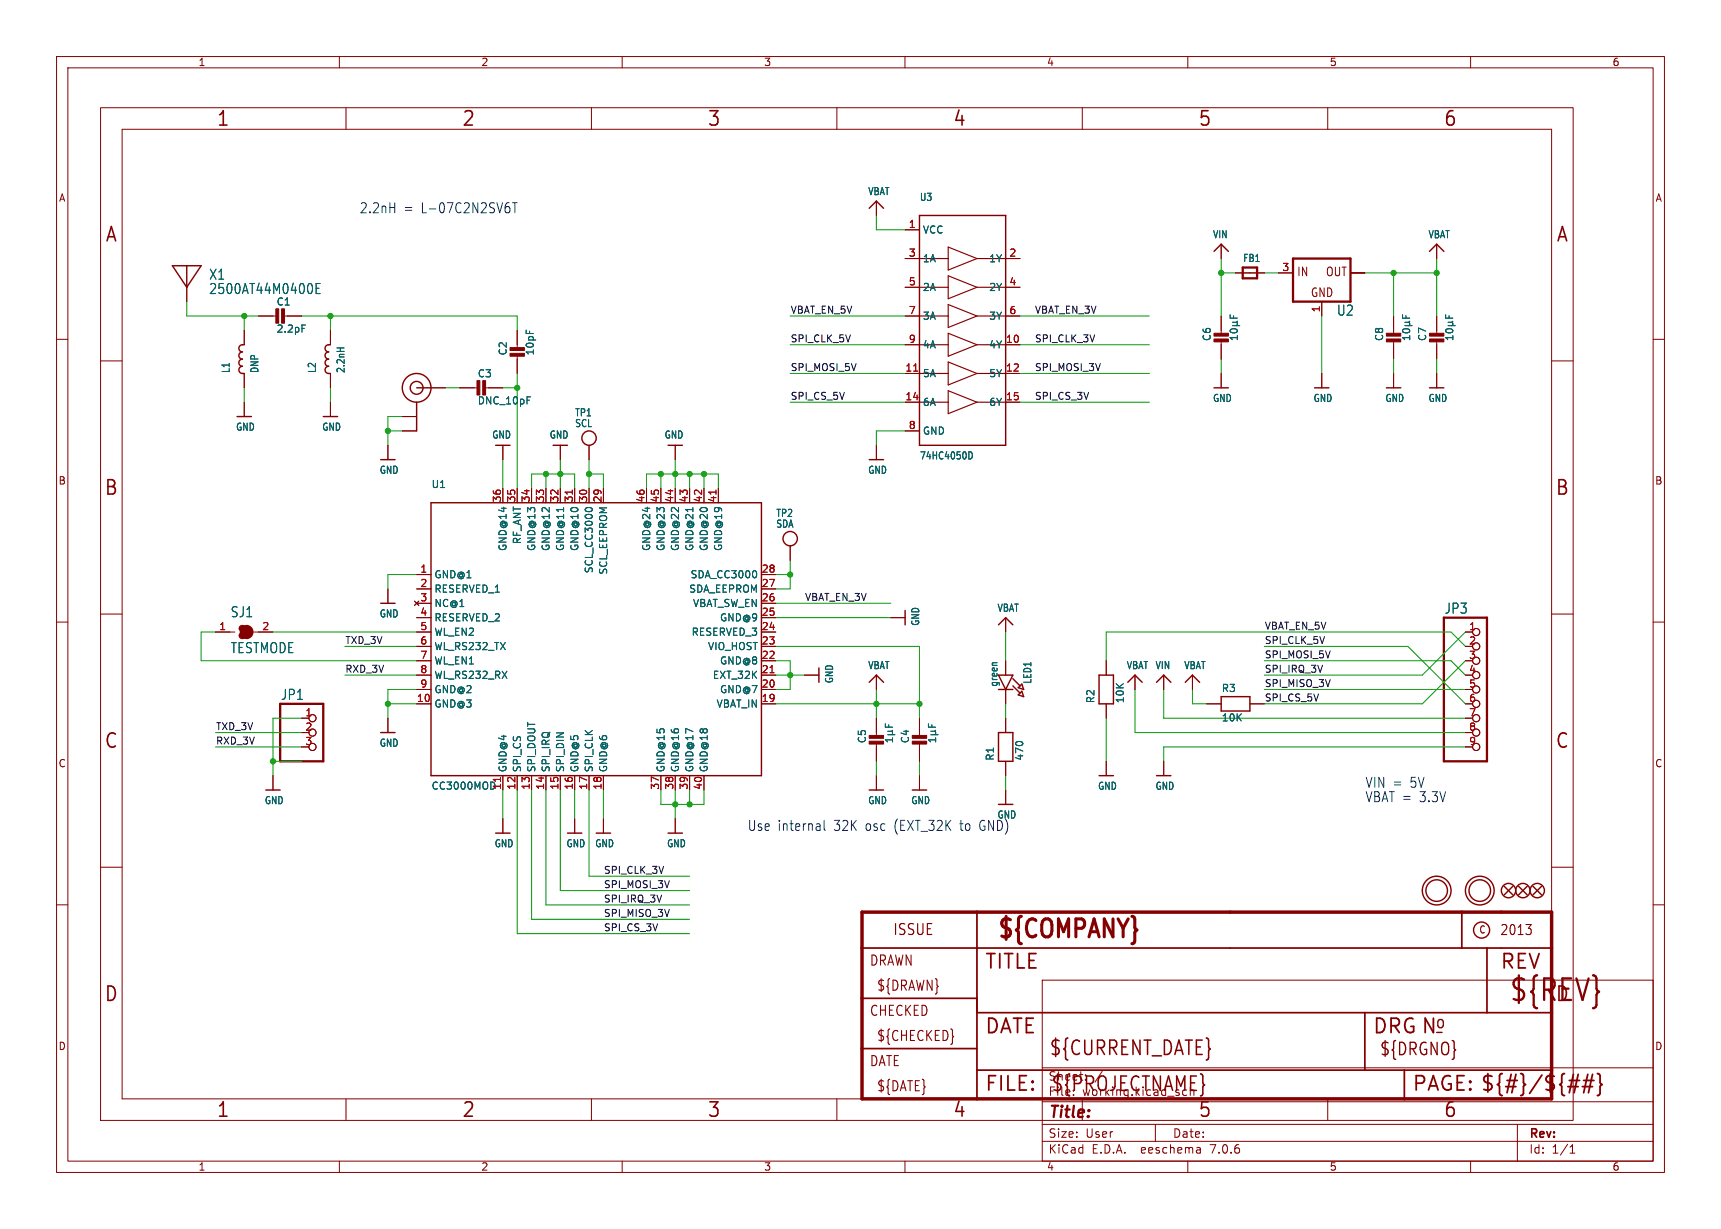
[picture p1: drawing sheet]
<svg xmlns="http://www.w3.org/2000/svg" width="304mm" height="217mm" viewBox="0 0 304 217" stroke-linecap="round" stroke-linejoin="round" font-family="sans-serif">
<g fill="none" stroke="#840000" stroke-width=".18">
<path d="M10 10h284.3v197.3h-284.3zM12 12h280.3v193.3h-280.3zM17.8 19h260.3v179.1h-260.3zM60 10v2M61.2 19v3.9M104.6 19v3.9M110 10v2M148 19v3.9M160 10v2M191.3 19v3.9M210 10v2M234.7 19v3.9"/>
<path d="M260 10v2M21.6 22.9h252.7v171.4h-252.7zM154.9 35.6v2.5M10 60h2M33 50.8v2.5M43.2 58.4v2.6M45.7 55.9h3.3M50 55.9h3.3M58.4 58.4v2.6M91.4 58.4v3.3M160 40.6h2.6M160 45.7h2.6"/>
<path d="M160 50.8h2.6M160 55.9h2.6M177.8 45.7h2.5M177.8 50.8h2.5M177.8 55.9h2.5M215.9 43.2v2.5M215.9 55.9v3.3M218.4 48.3h5.1M226.1 48.3h2.5M233.7 53.3v2.6M238.8 48.3h2.5M246.4 55.9v3.3"/>
<path d="M254 43.2v2.5M254 55.9v3.3M292.3 60h2M17.8 63.8h3.8M43.2 66v2.6M43.2 71.1v2.6M58.4 66v2.6M58.4 71.1v2.6M68.6 78.7v2.6M71.1 73.7h2.6M71.1 76.2h2.6M73.7 68.6h5"/>
<path d="M81.3 68.6h3.3M85.6 68.6h3.3M88.9 78.7v2.6M91.4 62.7v3.3M99.1 78.7v2.6M104.1 78.7v2.6M119.4 78.7v2.6M154.9 78.7v2.6M160 76.2h2.6M160 61h2.6M160 66h2.6M160 71.1h2.6"/>
<path d="M177.8 61h2.5M177.8 66h2.5M177.8 71.1h2.5M215.9 60.2v3.3M215.9 66v2.6M233.7 66v2.6M246.4 60.2v3.3M246.4 66v2.6M254 60.2v3.3M254 66v2.6M274.3 63.8h3.8M88.9 86.4v2.5"/>
<path d="M91.4 86.4v2.5M94 86.4v2.5M96.5 86.4v2.5M99.1 86.4v2.5M101.6 86.4v2.5M104.1 86.4v2.5M106.7 86.4v2.5M114.3 86.4v2.5M116.8 86.4v2.5M119.4 86.4v2.5M121.9 86.4v2.5M124.5 86.4v2.5"/>
<path d="M127 86.4v2.5M139.7 96.5v2.6M10 110h2M17.8 108.6h3.8M38.1 111.8h3.4M44.8 111.8h3.5M68.6 104.1v2.6M73.3 106.3l.7 .8M73.7 101.6h2.5M73.7 104.1h2.5M73.7 119.4h2.5M73.7 116.8h2.5"/>
<path d="M73.7 114.3h2.5M73.7 111.8h2.5M73.7 109.2h2.5M73.7 106.7h2.5M74 106.3l-.7 .8M134.6 101.6h2.6M134.6 104.1h2.6M134.6 119.4h2.6M134.6 116.8h2.6M134.6 114.3h2.6M134.6 111.8h2.6M134.6 109.2h2.6"/>
<path d="M134.6 106.7h2.6M142.2 119.4h2.6M154.9 119.4v2.5M157.5 109.2h2.5M177.8 109.2v2.6M177.8 116.8v2.6M195.6 116.8v2.6M200.7 119.4v2.5M205.7 119.4v2.5M210.8 119.4v2.5M259.1 116.8h1.2M259.1 111.8h1.2"/>
<path d="M274.3 108.6h3.8M292.3 110h2M48.3 137.2v2.5M53.3 127h1.3M53.3 132.1h1.3M68.6 127v2.5M73.7 124.5h2.5M73.7 121.9h2.5M88.9 137.2v2.5M91.4 137.2v2.5M94 137.2v2.5M96.5 137.2v2.5"/>
<path d="M99.1 137.2v2.5M101.6 137.2v2.5M104.1 137.2v2.5M106.7 137.2v2.5M116.8 137.2v2.5M119.4 137.2v2.5M121.9 137.2v2.5M124.5 137.2v2.5M134.6 124.5h2.6M134.6 121.9h2.6M154.9 127v3.3M154.9 131.3v3.3"/>
<path d="M154.9 137.2v2.5M162.6 127v3.3M162.6 131.3v3.3M162.6 137.2v2.5M177.8 121.9v2.6M177.8 127v2.5M177.8 134.6v2.6M177.8 139.7v2.5M195.6 124.5v2.5M195.6 134.6v2.6M205.7 134.6v2.6M213.4 124.5h2.5"/>
<path d="M221 124.5h2.5M259.1 124.5h1.2M259.1 121.9h1.2M259.1 127h1.2M259.1 132.1h1.2M259.1 129.5h1.2M10 160h2M17.8 153.4h3.8M88.9 144.8v2.5M101.6 144.8v2.5M106.7 144.8v2.5M119.4 144.8v2.5"/>
<path d="M274.3 153.4h3.8M292.3 160h2M184.3 173.3h108v32h-108zM61.2 194.3v3.8M104.6 194.3v3.8M148 194.3v3.8M184.3 198.8h108M184.3 194.8h108M184.3 188.8h108M191.3 194.3v3.8M204.3 198.8v3M234.7 194.3v3.8"/>
<path d="M268.3 198.8v6.5M60 205.3v2M110 205.3v2M160 205.3v2M184.3 201.8h108M210 205.3v2M212.2 203v.9M212.2 203.8l-.1 .1M212.2 203.3h-.1M260 205.3v2M277.6 203.9h.8M277.6 202.8l.4-.4v1.5"/>
<circle cx="261" cy="116.8" r=".63"/>
<circle cx="261" cy="119.4" r=".63"/>
<circle cx="261" cy="111.8" r=".63"/>
<circle cx="261" cy="114.3" r=".63"/>
<circle cx="55.2" cy="132.1" r=".63"/>
<circle cx="55.2" cy="129.5" r=".63"/>
<circle cx="55.2" cy="127" r=".63"/>
<circle cx="261" cy="132.1" r=".63"/>
<circle cx="261" cy="121.9" r=".63"/>
<circle cx="261" cy="127" r=".63"/>
<circle cx="261" cy="129.5" r=".63"/>
<circle cx="261" cy="124.5" r=".63"/>
</g>
<g fill="none" stroke="#840000" stroke-width=".25">
<path d="M153.7 36.8l1.2-1.2 1.3 1.2M162.6 38.1h15.2v40.6h-15.2zM30.5 47h5.1l-2.6 3.8zM33 47v3.8M214.6 44.4l1.3-1.2 1.3 1.2M252.7 44.4l1.3-1.2 1.3 1.2M41.9 73.7h2.5M43.2 61h-.3a.64 .64 0 0 0-.7 .6 .64 .64 0 0 0 .7 .6 .64 .64 0 0 0-.7 .7 .64 .64 0 0 0 .7 .6 .64 .64 0 0 0-.7 .6 .64 .64 0 0 0 .7 .7 .64 .64 0 0 0-.7 .6 .64 .64 0 0 0 .7 .6h.3M57.1 73.7h2.6M58.4 61h-.3a.64 .64 0 0 0-.6 .6 .64 .64 0 0 0 .6 .6 .64 .64 0 0 0-.6 .7 .64 .64 0 0 0 .6 .6 .64 .64 0 0 0-.6 .6 .64 .64 0 0 0 .6 .7 .64 .64 0 0 0-.6 .6 .64 .64 0 0 0 .6 .6h.3M73.7 71.1v5.1M87.6 78.7h2.6"/>
<path d="M97.8 78.7h2.5M118.1 78.7h2.5M214.6 68.6h2.6M232.4 68.6h2.5M245.1 68.6h2.5M252.7 68.6h2.6M67.3 81.3h2.5M76.2 88.9h58.4v48.3h-58.4zM153.7 81.3h2.5M67.3 106.7h2.5M144.8 118.1v2.5M160 107.9v2.6"/>
<path d="M176.5 110.5l1.3-1.3 1.3 1.3M176.5 119.4h2.6l-1.3 2.5zM194.3 119.4h2.5v5.1h-2.5zM47 139.7h2.5M67.3 129.5h2.5M153.7 139.7h2.5M153.7 120.6l1.2-1.2 1.3 1.2M161.3 139.7h2.5M176.5 129.5h2.6v5.1h-2.6zM176.5 121.9h2.6M179.1 120l1.2 1.3M179.1 121.3l1.2 1.3"/>
<path d="M180 121.6l.7-.6 .3 .9zM180 122.9l.7-.7 .3 1zM194.3 137.2h2.5M199.4 120.6l1.3-1.2 1.2 1.2M204.5 137.2h2.5M204.5 120.6l1.2-1.2 1.3 1.2M209.5 120.6l1.3-1.2 1.3 1.2M215.9 123.2h5.1v2.5h-5.1zM87.6 147.3h2.6M100.3 147.3h2.6M105.4 147.3h2.5M118.1 147.3h2.5"/>
<path d="M176.5 142.2h2.6M265.9 156.7l1.6 1.5M267.5 156.7l-1.6 1.5M268.5 156.7l1.5 1.5M270 156.7l-1.5 1.5M271 156.7l1.5 1.5M272.5 156.7l-1.5 1.5"/>
<circle cx="73.7" cy="68.6" r="2.54"/>
<circle cx="73.7" cy="68.6" r="1.14"/>
<circle cx="104.1" cy="77.5" r="1.27"/>
<circle cx="139.7" cy="95.2" r="1.27"/>
<circle cx="254" cy="157.5" r="2.54"/>
<circle cx="254" cy="157.5" r="1.9"/>
<circle cx="261.6" cy="157.5" r="2.54"/>
<circle cx="261.6" cy="157.5" r="1.9"/>
<circle cx="266.7" cy="157.5" r="1.27"/>
<circle cx="269.2" cy="157.5" r="1.27"/>
<circle cx="271.8" cy="157.5" r="1.27"/>
<circle cx="261.9" cy="164.5" r="1.42"/>
</g>
<path d="M161.5 65.6h.8M101.2 86.7v.7M126.6 86.7v.7M136.1 119h.8M88.5 137.5v.7" fill="none" stroke="#a90000" stroke-width=".18"/>
<g fill="none" stroke="#006464" stroke-width=".18">
<path d="M53.4 57.5h.6M55.1 50.3l.1 .5-.1 .9M55.9 51h.5M56.6 50.1h-.7v1.8h.7M217.5 55.7v.6h1.3M217.5 58.3a.75 .75 0 0 1 1.3 .3 .72 .72 0 0 1-1.3-.2zM217.9 57.6h1.3M217.9 57h.7M218.1 55.8v.5M218.6 57l.2 .2v.2l-.2 .2M218.8 59.3v.8M218.8 59.7h-1.3l.3 .4"/>
<path d="M218.8 56.8l-.2 .2M248 55.7v.6h1.2M248 58.3a.75 .75 0 0 1 1.2 .3 .72 .72 0 0 1-1.2-.2zM248.4 57.6h1.3M248.4 57h.7M248.6 55.8v.5M249.1 57l.1 .2v.2l-.1 .2M249.2 59.7h-1.2l.3 .4M249.2 59.3v.8M249.2 56.8l-.1 .2M255.6 55.7v.6h1.3M255.6 58.3a.75 .75 0 0 1 1.3 .3 .72 .72 0 0 1-1.3-.2z"/>
<path d="M256 57.6h1.3M256 57h.7M256.2 55.8v.5M256.7 57l.2 .2v.2l-.2 .2M256.9 59.7h-1.3l.3 .4M256.9 59.3v.8M256.9 56.8l-.2 .2M59.6 61.5h1.2M60.2 61.5v.6M171.3 79.9a.67 .67 0 0 1 .6 .5 .67 .67 0 0 1-.2 .7l-.4 .1M103.4 90.1a.79 .79 0 0 1 1.3 0M133.6 101l.2 .4-.2 .7"/>
<path d="M156.5 128v.6h1.3M156.9 129.9h1.3M156.9 129.3h.7M157.1 128.2v.4M157.6 129.3l.2 .2v.2l-.2 .2M157.8 130.5v.7M157.8 130.8h-1.3l.4 .4M157.8 129.1l-.2 .2M164.1 128v.6h1.3M164.6 129.9h1.2M164.6 129.3h.6M164.7 128.2v.4"/>
<path d="M165.2 129.3l.2 .2v.2l-.2 .2M165.4 130.8h-1.3l.4 .4M165.4 130.5v.7M165.4 129.1l-.2 .2"/>
</g>
<path d="M219.7 47.3h2.5v1.9h-2.5zM228.6 45.7h10.2v7.6h-10.2zM42.5 111.8h1.3M255.3 109.2h7.6v25.4h-7.6zM49.5 124.5h7.6v10.1h-7.6z" fill="none" stroke="#840000" stroke-width=".41"/>
<g fill="#840000" stroke="#840000" stroke-width=".18">
<path d="M84.3 67.3h.5v2.5h-.5z"/>
<path d="M85.3 67.3h.6v2.5h-.6z"/>
<path d="M48.8 54.6h.5v2.5h-.5z"/>
<path d="M49.8 54.6h.5v2.5h-.5z"/>
<path d="M90.2 62.5h2.5v.5h-2.5z"/>
<path d="M90.2 61.5h2.5v.5h-2.5z"/>
<path d="M214.6 59.9h2.6v.6h-2.6z"/>
<path d="M214.6 58.9h2.6v.5h-2.6z"/>
<path d="M153.7 131.1h2.5v.5h-2.5z"/>
<path d="M153.7 130h2.5v.6h-2.5z"/>
<path d="M161.3 131.1h2.5v.5h-2.5z"/>
<path d="M161.3 130h2.5v.6h-2.5z"/>
<path d="M252.7 59.9h2.6v.6h-2.6z"/>
<path d="M252.7 58.9h2.6v.5h-2.6z"/>
<path d="M245.1 59.9h2.5v.6h-2.5z"/>
<path d="M245.1 58.9h2.5v.5h-2.5z"/>
</g>
<g fill="none" stroke="#840000" stroke-width=".2">
<path d="M162.6 55.9h5M162.6 50.8h5M162.6 45.7h5M167.6 43.7l5.1 2-5.1 2.1zM167.6 48.8l5.1 2-5.1 2zM167.6 53.8l5.1 2.1-5.1 2zM167.6 58.9l5.1 2.1-5.1 2zM172.7 55.9h5.1M172.7 50.8h5.1M172.7 45.7h5.1M162.6 71.1h5M162.6 66h5"/>
<path d="M162.6 61h5M167.6 64l5.1 2-5.1 2.1zM167.6 69.1l5.1 2-5.1 2.1zM172.7 71.1h5.1M172.7 66h5.1M172.7 61h5.1"/>
</g>
<path d="M42.8 111.1a.64 .64 0 0 1 .6 .7 .64 .64 0 0 1-.6 .6M43.6 111.1a.64 .64 0 0 1 .6 .7 .64 .64 0 0 1-.6 .6" fill="none" stroke="#840000" stroke-width="1.3"/>
<path d="M152.4 161.3h121.9v33h-121.9z" fill="none" stroke="#840000" stroke-width=".61"/>
<path d="M152.4 176.5h20.3M152.4 167.6h121.9M172.7 161.3v33M172.7 179.1h101.6M241.3 179.1v10.1M258.4 161.3v6.3M262.9 167.6v11.5M152.4 185.4h20.3M172.7 189.2h101.6M248.3 189.2v5.1" fill="none" stroke="#840000" stroke-width=".3"/>
<path d="M277.2 192.1h1.8M277.4 191.1h1.9M279 190l-.7 3.2M279.7 192.1h1.9M280 191.1h1.8M280.7 190l-.7 3.2M281.6 190l-.8 3.2M282.4 189.8l.4 .2 .1 .2v1.2l.4 .4-.4 .3v1.3l-.1 .2-.4 .1" fill="none" stroke="#840000" stroke-width=".32"/>
<path d="M269.8 163.5h.9l-.5 .7M270.6 164.2a.72 .72 0 0 1 0 .9v.1M168.5 183.2l.1 .1-.1 .1" fill="none" stroke="#840000" stroke-width=".19"/>
<path d="M90.6 35.8h.9M91 35.8v1.8M145.7 145.1v1.5l.2 .2" fill="none" stroke="#0000c2" stroke-width=".18"/>
<g fill="none" stroke="#009600" stroke-width=".18">
<path d="M154.9 38.1v2.5h5.1M33 53.3v2.6h12.7M43.2 55.9v2.5M53.3 55.9h38.1v2.5M58.4 55.9v2.5M139.7 55.9h20.3M180.3 55.9h22.9M215.9 45.7v10.2M215.9 48.3h2.5M223.5 48.3h2.6M233.7 55.9v10.1M241.3 48.3h12.7"/>
<path d="M246.4 48.3v7.6M254 45.7v10.2M43.2 68.6v2.5M58.4 68.6v2.5M68.6 76.2h2.5M71.1 73.7h-2.5v5M78.7 68.6h2.6M88.9 68.6h2.5M91.4 66v20.4M139.7 71.1h20.3M139.7 61h20.3M139.7 66h20.3"/>
<path d="M160 76.2h-5.1v2.5M180.3 71.1h22.9M180.3 61h22.9M180.3 66h22.9M215.9 63.5v2.5M246.4 63.5v2.5M254 63.5v2.5M88.9 81.3v5.1M94 86.4v-2.6h7.6v2.6M96.5 83.8v2.6M99.1 81.3v5.1M104.1 83.8h2.6v2.6"/>
<path d="M104.1 81.3v5.1M114.3 86.4v-2.6h12.7v2.6M116.8 83.8v2.6M119.4 81.3v5.1M121.9 83.8v2.6M124.5 83.8v2.6M139.7 99.1v5h-2.5M38.1 111.8h-2.5v5h38.1M48.3 111.8h25.4M61 119.4h12.7M61 114.3h12.7M73.7 101.6h-5.1v2.5"/>
<path d="M137.2 119.4h5M137.2 116.8h2.5v5.1h-2.5M137.2 114.3h25.4v12.7M137.2 101.6h2.5M137.2 106.7h20.3M137.2 109.2h20.3M177.8 111.8v5M223.5 114.3h25.4l10.2 10.2M223.5 116.8h33l2.6 2.6M259.1 111.8l-7.6 7.6h-28M259.1 116.8l-7.6 7.7h-28M259.1 114.3l-2.6-2.5h-60.9v5"/>
<path d="M38.1 132.1h15.2M38.1 129.5h15.2M48.3 134.6h5M53.3 127h-5v10.2M68.6 124.5h5.1M73.7 121.9h-5.1v5.1M88.9 139.7v5.1M91.4 139.7v25.4h30.5M94 139.7v22.9h27.9M96.5 139.7v20.3h25.4M99.1 139.7v17.8h22.8M101.6 139.7v5.1"/>
<path d="M104.1 139.7v15.2h17.8M106.7 139.7v5.1M116.8 139.7v2.5h7.7v-2.5M119.4 139.7v5.1M121.9 139.7v2.5M137.2 124.5h25.4M154.9 121.9v5.1M154.9 134.6v2.6M162.6 134.6v2.6M177.8 124.5v2.5M177.8 137.2v2.5M195.6 127v7.6"/>
<path d="M200.7 121.9v7.6h58.4M205.7 121.9v5.1h53.4M210.8 121.9v2.6h2.6M223.5 121.9h35.6M259.1 132.1h-53.4v2.5"/>
</g>
<g fill="#009600" stroke="#009600" stroke-width=".18">
<circle cx="119.4" cy="83.8" r=".46"/>
<circle cx="104.1" cy="83.8" r=".46"/>
<circle cx="116.8" cy="83.8" r=".46"/>
<circle cx="99.1" cy="83.8" r=".46"/>
<circle cx="121.9" cy="83.8" r=".46"/>
<circle cx="124.5" cy="83.8" r=".46"/>
<circle cx="96.5" cy="83.8" r=".46"/>
<circle cx="58.4" cy="55.9" r=".46"/>
<circle cx="68.6" cy="76.2" r=".46"/>
<circle cx="91.4" cy="68.6" r=".46"/>
<circle cx="43.2" cy="55.9" r=".46"/>
<circle cx="68.6" cy="124.5" r=".46"/>
<circle cx="48.3" cy="134.6" r=".46"/>
<circle cx="121.9" cy="142.2" r=".46"/>
<circle cx="119.4" cy="142.2" r=".46"/>
<circle cx="154.9" cy="124.5" r=".46"/>
<circle cx="162.6" cy="124.5" r=".46"/>
<circle cx="139.7" cy="101.6" r=".46"/>
<circle cx="139.7" cy="119.4" r=".46"/>
<circle cx="254" cy="48.3" r=".46"/>
<circle cx="215.9" cy="48.3" r=".46"/>
<circle cx="246.4" cy="48.3" r=".46"/>
</g>
<text font-size="5.3" fill="#840000" x="266.7" y="177.6">${REV}</text>
<text font-size="4.4" fill="#840000" x="176.1" y="166.6">${COMPANY}</text>
<g font-size="3.5" fill="#840000">
<text x="38.2" y="22.7">1</text>
<text x="81.6" y="22.7">2</text>
<text x="125" y="22.7">3</text>
<text x="168.4" y="22.7">4</text>
<text x="211.8" y="22.7">5</text>
<text x="255.1" y="22.7">6</text>
<text x="18.5" y="43.1">A</text>
<text x="275" y="43.1">A</text>
<text x="18.3" y="87.9">B</text>
<text x="274.9" y="87.9">B</text>
<text x="18.3" y="132.7">C</text>
<text x="274.9" y="132.7">C</text>
<text x="174" y="171.7">TITLE</text>
<text x="265.1" y="171.7">REV</text>
<text x="18.3" y="177.4">D</text>
<text x="274.9" y="177.4">D</text>
<text x="174" y="183.2">DATE</text>
<text x="242.6" y="183.2">DRG N</text>
<text x="185.4" y="187">${CURRENT_DATE}</text>
<text x="38.2" y="197.9">1</text>
<text x="81.6" y="197.9">2</text>
<text x="125" y="197.9">3</text>
<text x="168.4" y="197.9">4</text>
<text x="174" y="193.3">FILE:</text>
<text x="185.7" y="193.3">${PROJECTNAME}</text>
<text x="211.8" y="197.9">5</text>
<text x="249.6" y="193.3">PAGE: ${#}/${##}</text>
<text x="255.1" y="197.9">6</text>
</g>
<g font-size="3" fill="#840000">
<text x="253.7" y="182.2">o</text>
<text x="243.8" y="186.9">${DRGNO}</text>
</g>
<text font-size="2.8" fill="#840000" x="185.3" y="198.2">Title:</text>
<text font-size="2.7" fill="#840000" x="157.8" y="165.6">ISSUE</text>
<g font-size="2.5" fill="#0000c2">
<text x="63.5" y="37.9">2.2nH</text>
<text x="71.4" y="37.9">=</text>
<text x="74.5" y="37.9">L-07C2N2SV6T</text>
<text x="241.3" y="139.5">VIN =</text>
<text x="241.3" y="142">VBAT =</text>
<text x="249.4" y="139.5">5V</text>
<text x="251" y="142">3.3V</text>
<text x="132.1" y="147.1">Use internal</text>
<text x="147.5" y="147.1">32K</text>
<text x="153.2" y="147.1">osc</text>
<text x="158.4" y="147.1">(EXT_32K</text>
<text x="170.2" y="147.1">to</text>
<text x="173.7" y="147.1">GND)</text>
</g>
<g font-size="2.5" fill="#006464">
<text x="36.9" y="49.7">X1</text>
<text x="36.9" y="52.2">2500AT44M0400E</text>
<text x="236.3" y="56">U2</text>
<text x="40.7" y="109.4">SJ1</text>
<text x="255.3" y="108.7">JP3</text>
<text x="40.7" y="115.7">TESTMODE</text>
<text x="49.6" y="124">JP1</text>
</g>
<g font-size="2.5" fill="#840000">
<text x="265.1" y="165.6">2013</text>
<text x="153.7" y="171">DRAWN</text>
<text x="153.7" y="179.9">CHECKED</text>
<text x="154.9" y="175.5">${DRAWN}</text>
<text x="154.9" y="184.3">${CHECKED}</text>
<text x="153.7" y="188.8">DATE</text>
<text x="154.9" y="193.2">${DATE}</text>
</g>
<g font-size="2.1" fill="#840000">
<text x="229.2" y="49.1">IN</text>
<text x="231.6" y="52.7">GND</text>
<text x="234.3" y="49.1">OUT</text>
<text x="185.3" y="191.3">Sheet:</text>
<text x="193.5" y="191.3">/</text>
<text x="185.3" y="194">File:</text>
<text x="191.4" y="194">working.kicad_sch</text>
<text x="185.3" y="201.4">Size:</text>
<text x="191.9" y="201.4">User</text>
<text x="207.3" y="201.4">Date:</text>
<text x="270.3" y="201.6">Rev:</text>
<text x="185.3" y="204.2">KiCad</text>
<text x="193" y="204.2">E.D.A.</text>
<text x="201.9" y="204.2">eeschema</text>
<text x="214.3" y="204.2">7.0.6</text>
<text x="270.3" y="204.2">Id:</text>
<text x="274.4" y="204.2">1/1</text>
</g>
<g font-size="1.8" fill="#840000">
<text x="35" y="11.9">1</text>
<text x="85" y="11.9">2</text>
<text x="135" y="11.9">3</text>
<text x="185" y="11.9">4</text>
<text x="235" y="11.9">5</text>
<text x="285" y="11.9">6</text>
<text x="10.3" y="35.9">A</text>
<text x="292.6" y="35.9">A</text>
<text x="10.3" y="85.9">B</text>
<text x="292.5" y="85.9">B</text>
<text x="10.3" y="135.9">C</text>
<text x="292.5" y="135.9">C</text>
<text x="261.4" y="165.3">C</text>
<text x="10.3" y="185.9">D</text>
<text x="292.5" y="185.9">D</text>
<text x="35" y="207.2">1</text>
<text x="85" y="207.2">2</text>
<text x="135" y="207.2">3</text>
<text x="185" y="207.2">4</text>
<text x="235" y="207.2">5</text>
<text x="285" y="207.2">6</text>
</g>
<g font-size="1.8" fill="#006464">
<text x="153.4" y="34.7">VBAT</text>
<text x="162.5" y="35.7">U3</text>
<text x="163.1" y="41.5">VCC</text>
<text x="163.1" y="46.6">1A</text>
<text x="174.8" y="46.6">1Y</text>
<text x="214.3" y="42.3">VIN</text>
<text x="219.7" y="46.5">FB1</text>
<text x="252.4" y="42.3">VBAT</text>
<text x="163.1" y="51.7">2A</text>
<text x="174.8" y="51.7">2Y</text>
<text x="48.8" y="54.2">C1</text>
<text x="48.8" y="59">2.2pF</text>
<text x="163.1" y="56.7">3A</text>
<text x="174.8" y="56.7">3Y</text>
<text x="89.8" y="63" transform="rotate(-90 89.8 63)">C2</text>
<text x="94.6" y="63" transform="rotate(-90 94.6 63)">10pF</text>
<text x="163.1" y="61.8">4A</text>
<text x="174.8" y="61.8">4Y</text>
<text x="214.2" y="60.4" transform="rotate(-90 214.2 60.4)">C6</text>
<text x="244.7" y="60.4" transform="rotate(-90 244.7 60.4)">C8</text>
<text x="252.3" y="60.4" transform="rotate(-90 252.3 60.4)">C7</text>
<text x="40.8" y="66.1" transform="rotate(-90 40.8 66.1)">L1</text>
<text x="45.9" y="66.1" transform="rotate(-90 45.9 66.1)">DNP</text>
<text x="56" y="66.1" transform="rotate(-90 56 66.1)">L2</text>
<text x="61.1" y="66.1" transform="rotate(-90 61.1 66.1)">2.2nH</text>
<text x="84.4" y="66.9">C3</text>
<text x="84.4" y="71.7">DNC_10pF</text>
<text x="163.1" y="66.9">5A</text>
<text x="163.1" y="72">6A</text>
<text x="174.8" y="66.9">5Y</text>
<text x="174.8" y="72">6Y</text>
<text x="214.3" y="71.3">GND</text>
<text x="232.1" y="71.3">GND</text>
<text x="244.8" y="71.3">GND</text>
<text x="252.4" y="71.3">GND</text>
<text x="41.6" y="76.4">GND</text>
<text x="56.9" y="76.4">GND</text>
<text x="86.9" y="77.8">GND</text>
<text x="97.1" y="77.8">GND</text>
<text x="101.6" y="73.8">TP1</text>
<text x="101.6" y="75.7">SCL</text>
<text x="117.4" y="77.8">GND</text>
<text x="163.1" y="77.1">GND</text>
<text x="67" y="84">GND</text>
<text x="153.4" y="84">GND</text>
<text x="162.5" y="81.4">74HC4050D</text>
<text x="76.2" y="86.5">U1</text>
<text x="137.1" y="91.6">TP2</text>
<text x="137.1" y="93.5">SDA</text>
<text x="89.8" y="97.5" transform="rotate(-90 89.8 97.5)">GND@14</text>
<text x="92.3" y="96.3" transform="rotate(-90 92.3 96.3)">RF_ANT</text>
<text x="94.8" y="97.5" transform="rotate(-90 94.8 97.5)">GND@13</text>
<text x="97.4" y="97.5" transform="rotate(-90 97.4 97.5)">GND@12</text>
<text x="99.9" y="97.5" transform="rotate(-90 99.9 97.5)">GND@11</text>
<text x="102.5" y="97.5" transform="rotate(-90 102.5 97.5)">GND@10</text>
<text x="105" y="101.5" transform="rotate(-90 105 101.5)">SCL_CC3000</text>
<text x="107.5" y="101.7" transform="rotate(-90 107.5 101.7)">SCL_EEPROM</text>
<text x="115.2" y="97.5" transform="rotate(-90 115.2 97.5)">GND@24</text>
<text x="117.7" y="97.5" transform="rotate(-90 117.7 97.5)">GND@23</text>
<text x="120.2" y="97.5" transform="rotate(-90 120.2 97.5)">GND@22</text>
<text x="122.8" y="97.5" transform="rotate(-90 122.8 97.5)">GND@21</text>
<text x="125.3" y="97.5" transform="rotate(-90 125.3 97.5)">GND@20</text>
<text x="127.9" y="97.5" transform="rotate(-90 127.9 97.5)">GND@19</text>
<text x="76.7" y="102.5">GND@1</text>
<text x="76.7" y="105">RESERVED_1</text>
<text x="76.7" y="107.5">NC@1</text>
<text x="121.8" y="105">SDA_EEPROM</text>
<text x="122" y="102.5">SDA_CC3000</text>
<text x="122.4" y="107.5">VBAT_SW_EN</text>
<text x="67" y="109.4">GND</text>
<text x="76.7" y="110.1">RESERVED_2</text>
<text x="76.7" y="112.6">WL_EN2</text>
<text x="122.2" y="112.6">RESERVED_3</text>
<text x="127.2" y="110.1">GND@9</text>
<text x="162.7" y="110.8" transform="rotate(-90 162.7 110.8)">GND</text>
<text x="176.2" y="108.4">VBAT</text>
<text x="76.7" y="115.2">WL_RS232_TX</text>
<text x="76.7" y="117.7">WL_EN1</text>
<text x="125.1" y="115.2">VIO_HOST</text>
<text x="127.2" y="117.7">GND@8</text>
<text x="153.4" y="118.5">VBAT</text>
<text x="199.1" y="118.5">VBAT VIN</text>
<text x="209.3" y="118.5">VBAT</text>
<text x="76.7" y="125.3">GND@3</text>
<text x="76.7" y="120.2">WL_RS232_RX</text>
<text x="76.7" y="122.8">GND@2</text>
<text x="125.9" y="120.2">EXT_32K</text>
<text x="126.6" y="125.3">VBAT_IN</text>
<text x="127.2" y="122.8">GND@7</text>
<text x="147.5" y="120.9" transform="rotate(-90 147.5 120.9)">GND</text>
<text x="176.6" y="121.5" transform="rotate(-90 176.6 121.5)">green</text>
<text x="182.5" y="121" transform="rotate(-90 182.5 121)">LED1</text>
<text x="193.7" y="124.5" transform="rotate(-90 193.7 124.5)">R2</text>
<text x="198.9" y="124.5" transform="rotate(-90 198.9 124.5)">10K</text>
<text x="215.9" y="122.6">R3</text>
<text x="153.3" y="131.5" transform="rotate(-90 153.3 131.5)">C5</text>
<text x="160.9" y="131.5" transform="rotate(-90 160.9 131.5)">C4</text>
<text x="215.9" y="127.8">10K</text>
<text x="67" y="132.2">GND</text>
<text x="89.8" y="136.7" transform="rotate(-90 89.8 136.7)">GND@4</text>
<text x="92.3" y="136.7" transform="rotate(-90 92.3 136.7)">SPI_CS</text>
<text x="94.8" y="136.7" transform="rotate(-90 94.8 136.7)">SPI_DOUT</text>
<text x="97.4" y="136.7" transform="rotate(-90 97.4 136.7)">SPI_IRQ</text>
<text x="99.9" y="136.7" transform="rotate(-90 99.9 136.7)">SPI_DIN</text>
<text x="102.5" y="136.7" transform="rotate(-90 102.5 136.7)">GND@5</text>
<text x="105" y="136.7" transform="rotate(-90 105 136.7)">SPI_CLK</text>
<text x="107.5" y="136.7" transform="rotate(-90 107.5 136.7)">GND@6</text>
<text x="117.7" y="136.7" transform="rotate(-90 117.7 136.7)">GND@15</text>
<text x="120.2" y="136.7" transform="rotate(-90 120.2 136.7)">GND@16</text>
<text x="122.8" y="136.7" transform="rotate(-90 122.8 136.7)">GND@17</text>
<text x="125.3" y="136.7" transform="rotate(-90 125.3 136.7)">GND@18</text>
<text x="175.9" y="134.6" transform="rotate(-90 175.9 134.6)">R1</text>
<text x="181.1" y="134.6" transform="rotate(-90 181.1 134.6)">470</text>
<text x="46.7" y="142.4">GND</text>
<text x="76.2" y="139.8">CC3000MOD</text>
<text x="153.4" y="142.4">GND</text>
<text x="161" y="142.4">GND</text>
<text x="194" y="139.9">GND</text>
<text x="204.2" y="139.9">GND</text>
<text x="176.2" y="144.9">GND</text>
<text x="87.3" y="150">GND</text>
<text x="100" y="150">GND</text>
<text x="105.1" y="150">GND</text>
<text x="117.8" y="150">GND</text>
</g>
<g font-size="1.8" fill="#a90000">
<text x="160.6" y="40.4">1</text>
<text x="160.6" y="45.5">3</text>
<text x="178.4" y="45.5">2</text>
<text x="160.6" y="50.5">5</text>
<text x="178.4" y="50.5">4</text>
<text x="226.6" y="48">3</text>
<text x="160.6" y="55.6">7</text>
<text x="178.4" y="55.6">6</text>
<text x="233.4" y="55.3" transform="rotate(-90 233.4 55.3)">1</text>
<text x="160" y="65.8">11</text>
<text x="160.6" y="60.7">9</text>
<text x="177.8" y="60.7">10</text>
<text x="177.8" y="65.8">12</text>
<text x="160" y="70.9">14</text>
<text x="177.8" y="70.9">15</text>
<text x="160.6" y="75.9">8</text>
<text x="88.6" y="88.9" transform="rotate(-90 88.6 88.9)">36</text>
<text x="91.2" y="88.9" transform="rotate(-90 91.2 88.9)">35</text>
<text x="93.7" y="88.9" transform="rotate(-90 93.7 88.9)">34</text>
<text x="96.3" y="88.9" transform="rotate(-90 96.3 88.9)">33</text>
<text x="98.8" y="88.9" transform="rotate(-90 98.8 88.9)">32</text>
<text x="101.3" y="88.9" transform="rotate(-90 101.3 88.9)">31</text>
<text x="103.9" y="88.9" transform="rotate(-90 103.9 88.9)">30</text>
<text x="106.4" y="88.9" transform="rotate(-90 106.4 88.9)">29</text>
<text x="114" y="88.9" transform="rotate(-90 114 88.9)">46</text>
<text x="116.6" y="88.9" transform="rotate(-90 116.6 88.9)">45</text>
<text x="119.1" y="88.9" transform="rotate(-90 119.1 88.9)">44</text>
<text x="121.7" y="88.9" transform="rotate(-90 121.7 88.9)">43</text>
<text x="124.2" y="88.9" transform="rotate(-90 124.2 88.9)">42</text>
<text x="126.7" y="88.9" transform="rotate(-90 126.7 88.9)">41</text>
<text x="74.2" y="101.3">1</text>
<text x="134.6" y="101.3">28</text>
<text x="74.2" y="103.9">2</text>
<text x="74.2" y="106.4">3</text>
<text x="134.6" y="106.4">26</text>
<text x="134.6" y="103.9">27</text>
<text x="38.7" y="111.5">1</text>
<text x="46.3" y="111.5">2</text>
<text x="74.2" y="109">4</text>
<text x="74.2" y="111.5">5</text>
<text x="134.6" y="111.5">24</text>
<text x="134.6" y="109">25</text>
<text x="259.6" y="111.5">1</text>
<text x="74.2" y="114">6</text>
<text x="74.2" y="116.6">7</text>
<text x="74.2" y="119.1">8</text>
<text x="134.6" y="119.1">21</text>
<text x="134.6" y="116.6">22</text>
<text x="134.6" y="114">23</text>
<text x="259.6" y="114">2</text>
<text x="259.6" y="116.6">3</text>
<text x="259.6" y="119.1">4</text>
<text x="73.6" y="124.2">10</text>
<text x="74.2" y="121.7">9</text>
<text x="134.6" y="124.2">19</text>
<text x="134.6" y="121.7">20</text>
<text x="259.6" y="121.7">5</text>
<text x="259.6" y="124.2">6</text>
<text x="53.9" y="126.7">1</text>
<text x="53.9" y="129.3">2</text>
<text x="53.9" y="131.8">3</text>
<text x="259.6" y="126.7">7</text>
<text x="259.6" y="129.3">8</text>
<text x="259.6" y="131.8">9</text>
<text x="88.6" y="139.7" transform="rotate(-90 88.6 139.7)">11</text>
<text x="91.2" y="139.7" transform="rotate(-90 91.2 139.7)">12</text>
<text x="93.7" y="139.7" transform="rotate(-90 93.7 139.7)">13</text>
<text x="96.3" y="139.7" transform="rotate(-90 96.3 139.7)">14</text>
<text x="98.8" y="139.7" transform="rotate(-90 98.8 139.7)">15</text>
<text x="101.3" y="139.7" transform="rotate(-90 101.3 139.7)">16</text>
<text x="103.9" y="139.7" transform="rotate(-90 103.9 139.7)">17</text>
<text x="106.4" y="139.7" transform="rotate(-90 106.4 139.7)">18</text>
<text x="116.6" y="139.7" transform="rotate(-90 116.6 139.7)">37</text>
<text x="119.1" y="139.7" transform="rotate(-90 119.1 139.7)">38</text>
<text x="121.7" y="139.7" transform="rotate(-90 121.7 139.7)">39</text>
<text x="124.2" y="139.7" transform="rotate(-90 124.2 139.7)">40</text>
</g>
<g font-size="1.7" fill="#0f0f0f">
<text x="139.7" y="55.5">VBAT_EN_5V</text>
<text x="182.9" y="55.5">VBAT_EN_3V</text>
<text x="139.7" y="60.6">SPI_CLK_5V</text>
<text x="139.7" y="65.7">SPI_MOSI_5V</text>
<text x="182.9" y="65.7">SPI_MOSI_3V</text>
<text x="182.9" y="60.6">SPI_CLK_3V</text>
<text x="139.7" y="70.8">SPI_CS_5V</text>
<text x="182.9" y="70.8">SPI_CS_3V</text>
<text x="142.2" y="106.3">VBAT_EN_3V</text>
<text x="61" y="114">TXD_3V</text>
<text x="223.5" y="111.4">VBAT_EN_5V</text>
<text x="223.5" y="114">SPI_CLK_5V</text>
<text x="61" y="119">RXD_3V</text>
<text x="223.5" y="116.5">SPI_MOSI_5V</text>
<text x="223.5" y="119">SPI_IRQ_3V</text>
<text x="223.5" y="121.6">SPI_MISO_3V</text>
<text x="223.5" y="124.1">SPI_CS_5V</text>
<text x="38.1" y="131.7">RXD_3V</text>
<text x="38.1" y="129.2">TXD_3V</text>
<text x="106.7" y="154.6">SPI_CLK_3V</text>
<text x="106.7" y="157.1">SPI_MOSI_3V</text>
<text x="106.7" y="159.7">SPI_IRQ_3V</text>
<text x="106.7" y="164.8">SPI_CS_3V</text>
<text x="106.7" y="162.2">SPI_MISO_3V</text>
</g>
</svg>
